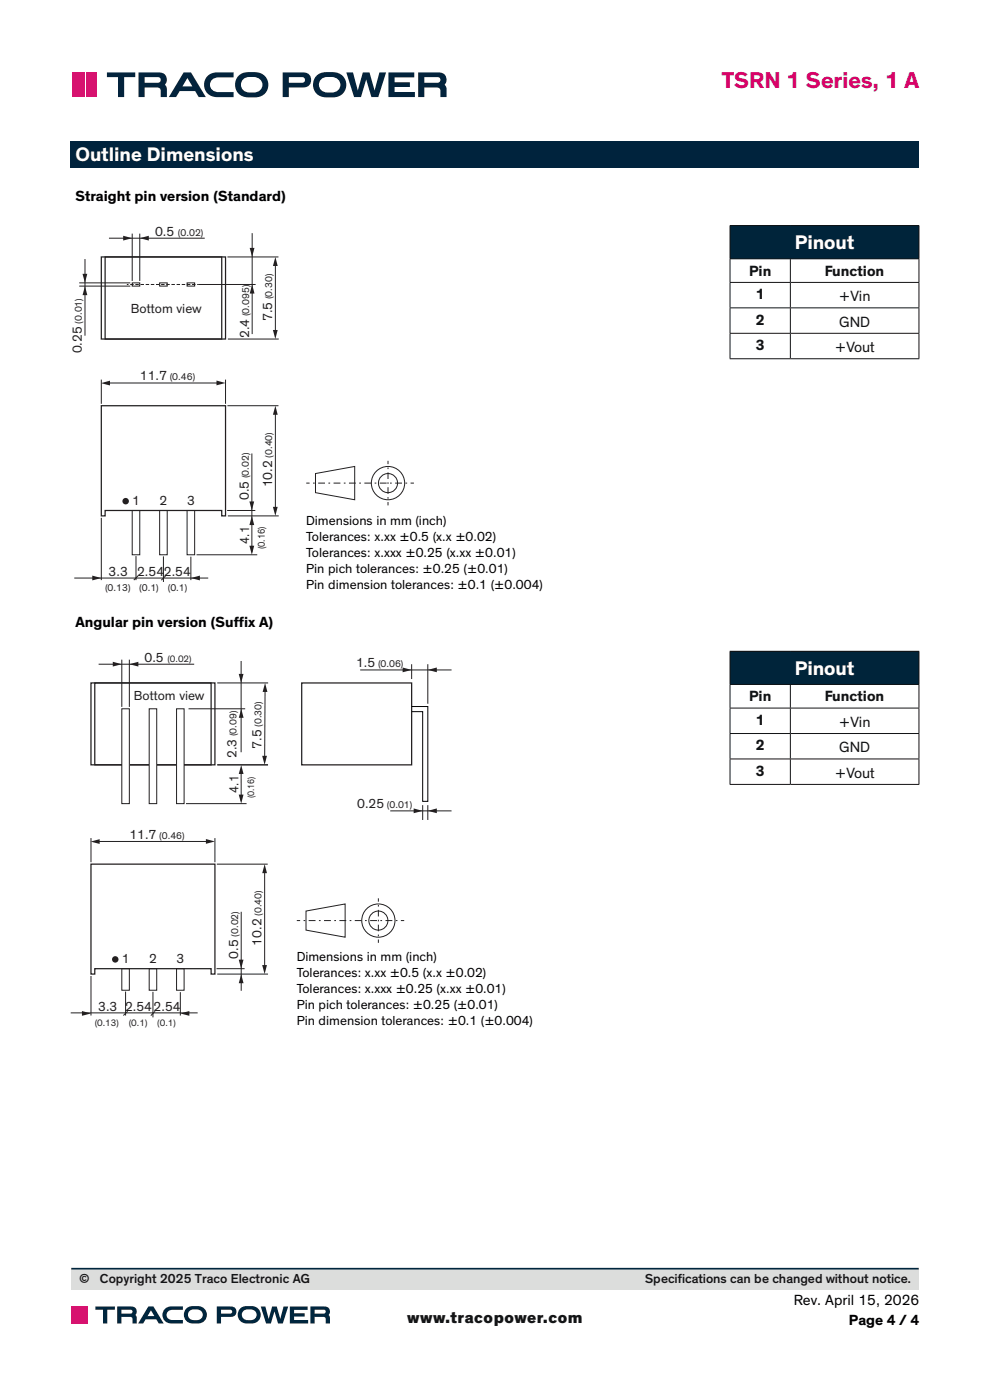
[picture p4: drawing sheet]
<svg xmlns="http://www.w3.org/2000/svg" width="210mm" height="297mm" viewBox="0 0 210 297" stroke-linecap="round" stroke-linejoin="round" font-family="sans-serif">
<path d="M15 30h180v5.7h-180z" fill="#00233d"/>
<path d="M21.5 54.5h26.3v17.4h-26.3zM22.3 54.5h24.7v17.4h-24.7zM21.5 86.1h26.3v23.3h-.8v-1.1h-24.7v1.1h-.8z" fill="none" stroke="#231f20" stroke-width=".27"/>
<path d="M28 60h1.6v.7h-1.6zM33.9 60h1.6v.7h-1.6zM39.7 60h1.6v.7h-1.6zM28 108.3h1.6v9.4h-1.6zM33.9 108.3h1.6v9.4h-1.6zM39.7 108.3h1.6v9.4h-1.6z" fill="none" stroke="#231f20" stroke-width=".21"/>
<path d="M52.9 115.8h1l-.5 1.9z" fill="#231f20"/>
<path d="M48.2 86.1h10.9M41.7 117.7h12.9M48.3 109.4h10.8" fill="none" stroke="#231f20" stroke-width=".21"/>
<g fill="#231f20">
<path d="M57.9 107.5h1l-.5 1.9z"/>
<path d="M58.4 86.1l.5 1.9h-1z"/>
</g>
<path d="M53.4 96.2v21M58.4 87.5v21.1M48.2 108.3h6" fill="none" stroke="#231f20" stroke-width=".21"/>
<g fill="#231f20">
<path d="M53.4 109.5l.5 1.9h-1z"/>
<path d="M52.9 106.4h1l-.5 1.9z"/>
<path d="M40.5 122.6l1.9-.5v1z"/>
</g>
<path d="M21.5 109.8v13.3M28.8 118v5.1M34.7 118v5.5M40.5 118.1v5M15.8 122.6h28.4M29.3 122.2l-.9 .9M35.1 122.2l-.9 .9" fill="none" stroke="#231f20" stroke-width=".21"/>
<path d="M19.6 122.1l1.9 .5-1.9 .5z" fill="#231f20"/>
<path d="M21.5 80.5v5.2" fill="none" stroke="#231f20" stroke-width=".21"/>
<g fill="#231f20">
<path d="M45.9 80.7l1.9 .6-1.9 .4z"/>
<path d="M21.4 81.3l1.9-.5v1z"/>
</g>
<path d="M48.2 54.5h10.9M48.3 71.9h10.8M22.6 81.3h23.6M47.8 80.5v5.2" fill="none" stroke="#231f20" stroke-width=".21"/>
<g fill="#231f20">
<path d="M57.9 70h1l-.5 1.9z"/>
<path d="M58.4 54.5l.5 1.9h-1z"/>
</g>
<path d="M53.5 49.5v21.4M58.4 55.9v15.3M42.2 60.4h12" fill="none" stroke="#231f20" stroke-width=".21"/>
<g fill="#231f20">
<path d="M53.5 60.4l.5 1.9h-1z"/>
<path d="M53 52.6h1l-.5 1.9z"/>
</g>
<path d="M18 55v16.2M28 49.6v10M29.6 49.6v10M16.8 60h10.8M16.8 60.7h10.8" fill="none" stroke="#231f20" stroke-width=".21"/>
<g fill="#231f20">
<path d="M18 60.7l.5 1.9h-1z"/>
<path d="M17.5 58.1h1l-.5 1.9z"/>
<path d="M29.6 50.5l2-.5v1z"/>
</g>
<path d="M23.1 50.5h20.3" fill="none" stroke="#231f20" stroke-width=".21"/>
<g fill="#231f20">
<path d="M26.1 50l1.9 .5-1.9 .5z"/>
<circle cx="26.7" cy="106.3" r=".69"/>
</g>
<g fill="none" stroke="#231f20" stroke-width=".21">
<path d="M26.9 60.4h.4M41.8 60.4h.4M82.3 97.8v.7M65 102.5h.7M66.9 100.5l8.3-1.5v7l-8.3-1.5zM82.3 106.5v.7M87.1 102.5h.7"/>
<circle cx="82.3" cy="102.5" r="3.5"/>
<circle cx="82.3" cy="102.5" r="2.03"/>
</g>
<path d="M27.6 60.4h14" fill="none" stroke="#231f20" stroke-width=".21" stroke-dasharray=".7 .4" stroke-linecap="butt"/>
<path d="M66.4 102.5h.7" fill="none" stroke="#231f20" stroke-width=".21" stroke-dasharray=".4 .7" stroke-linecap="butt"/>
<path d="M67.5 102.5h19.2" fill="none" stroke="#231f20" stroke-width=".21" stroke-dasharray="1.5 .7 .4 .7" stroke-linecap="butt"/>
<path d="M82.3 105.8v-.7" fill="none" stroke="#231f20" stroke-width=".21" stroke-dasharray=".3 .7" stroke-linecap="butt"/>
<path d="M82.3 104.8v-6" fill="none" stroke="#231f20" stroke-width=".21" stroke-dasharray="1.4 .7 .3 .7" stroke-linecap="butt"/>
<path d="M154.9 47.9h40v7h-40z" fill="#00243a"/>
<g fill="none" stroke="#101315" stroke-width=".21">
<path d="M154.8 47.9h40.2M154.8 54.9h40.2M154.8 59.9h40.2M154.9 47.9v6.9M154.9 55v4.8M154.9 60v5.2M167.7 55v4.8M167.7 60v5.2M194.9 47.9v6.9M194.9 55v4.8M194.9 60v5.2M154.8 65.3h40.2"/>
<path d="M154.8 70.7h40.2M154.8 76.1h40.2M154.9 65.4v5.2M154.9 70.8v5.2M167.7 65.4v5.2M167.7 70.8v5.2M194.9 65.4v5.2M194.9 70.8v5.2"/>
</g>
<path d="M19.3 144.9h26.3v17.4h-26.3zM20.1 144.9h24.7v17.4h-24.7zM19.3 183.3h26.3v23.3h-.8v-1.1h-24.7v1.1h-.8z" fill="none" stroke="#231f20" stroke-width=".26"/>
<path d="M25.8 205.5h1.6v4.6h-1.6zM31.6 205.5h1.6v4.6h-1.6zM37.5 205.5h1.6v4.6h-1.6z" fill="none" stroke="#231f20" stroke-width=".21"/>
<path d="M25.8 150.4h1.6v20.1h-1.6z" fill="#fff"/>
<path d="M25.8 150.4h1.6v20.1h-1.6z" fill="none" stroke="#231f20" stroke-width=".21"/>
<path d="M31.6 150.4h1.6v20.1h-1.6z" fill="#fff"/>
<path d="M31.6 150.4h1.6v20.1h-1.6z" fill="none" stroke="#231f20" stroke-width=".21"/>
<path d="M37.5 150.4h1.6v20.1h-1.6z" fill="#fff"/>
<path d="M37.5 150.4h1.6v20.1h-1.6zM46 183.3h10.8M46.1 206.6h10.8" fill="none" stroke="#231f20" stroke-width=".21"/>
<g fill="#231f20">
<path d="M55.6 204.7h1l-.5 1.9z"/>
<path d="M56.1 183.3l.5 1.9h-1z"/>
</g>
<path d="M51.2 193.4v16.8M56.1 184.8v21M45.9 205.5h6" fill="none" stroke="#231f20" stroke-width=".21"/>
<g fill="#231f20">
<path d="M51.2 206.7l.5 1.9h-1.1z"/>
<path d="M50.6 203.6h1.1l-.5 1.9z"/>
<path d="M38.3 215l1.9-.5v1z"/>
</g>
<path d="M15 214.9h26.9M19.3 207v8.4M26.6 210.4v5M27.1 214.5l-.9 .9M32.4 210.4v5.4M32.9 214.5l-.9 1M38.3 210.5v4.9" fill="none" stroke="#231f20" stroke-width=".21"/>
<path d="M17.4 214.5l1.9 .5-1.9 .5z" fill="#231f20"/>
<path d="M19.3 177.8v5.1" fill="none" stroke="#231f20" stroke-width=".21"/>
<g fill="#231f20">
<path d="M43.7 178l1.9 .5-1.9 .5z"/>
<path d="M19.2 178.5l1.9-.5v1z"/>
</g>
<path d="M46.1 144.9h10.8M20.4 178.5h23.5M45.6 177.8v5.1M46.1 162.3h10.8" fill="none" stroke="#231f20" stroke-width=".21"/>
<g fill="#231f20">
<path d="M55.6 160.3h1l-.5 2z"/>
<path d="M56.2 144.9l.5 1.9h-1z"/>
</g>
<path d="M40 150.4h12M51.1 140.2v19.4M56.2 146.3l-.1 15.2" fill="none" stroke="#231f20" stroke-width=".21"/>
<g fill="#231f20">
<path d="M51.2 150.4l.5 1.9h-1z"/>
<path d="M50.6 143h1.1l-.5 1.9z"/>
</g>
<path d="M25.8 139.9v10.1M27.4 139.9v10.1" fill="none" stroke="#231f20" stroke-width=".21"/>
<path d="M27.4 140.9l2-.5v1z" fill="#231f20"/>
<path d="M20.9 140.9h20.3" fill="none" stroke="#231f20" stroke-width=".21"/>
<g fill="#231f20">
<path d="M23.9 140.4l1.9 .5-1.9 .5z"/>
<path d="M50.6 168.6h1.1l-.5 1.9z"/>
<circle cx="24.4" cy="203.5" r=".69"/>
</g>
<path d="M39.5 170.5h12.8M46.1 162.3h10.8M51.1 163.6l.1 6.4" fill="none" stroke="#231f20" stroke-width=".21"/>
<path d="M51.2 162.3l.5 1.9h-1.1z" fill="#231f20"/>
<path d="M82.8 172h13M89.7 170.8v3.2M90.7 170.8v3.2" fill="none" stroke="#231f20" stroke-width=".21"/>
<g fill="#231f20">
<path d="M87.7 171.5l2 .5-2 .5z"/>
<path d="M90.7 172l2-.5v1z"/>
</g>
<path d="M64 144.9h23.3v17.4h-23.3z" fill="none" stroke="#231f20" stroke-width=".26"/>
<path d="M87.3 149.9h3.4v20.1h-1v-19h-2.4" fill="none" stroke="#000" stroke-width=".21"/>
<path d="M76.4 142.1h19.4M87.3 140.9v3.2M90.7 140.9v8.4" fill="none" stroke="#231f20" stroke-width=".21"/>
<g fill="#231f20">
<path d="M85.4 141.6l1.9 .5-1.9 .5z"/>
<path d="M90.7 142.1l2-.5v1z"/>
</g>
<g fill="none" stroke="#231f20" stroke-width=".21">
<path d="M63 195.3h.7M64.9 193.3l8.3-1.5v7l-8.3-1.5zM80.3 190.6v.7M80.3 199.3v.7M85 195.3h.7"/>
<circle cx="80.3" cy="195.3" r="3.5"/>
<circle cx="80.3" cy="195.3" r="2.02"/>
</g>
<path d="M64.4 195.3h.7" fill="none" stroke="#231f20" stroke-width=".21" stroke-dasharray=".4 .7" stroke-linecap="butt"/>
<path d="M65.5 195.3h19.2" fill="none" stroke="#231f20" stroke-width=".21" stroke-dasharray="1.4 .7 .4 .7" stroke-linecap="butt"/>
<path d="M80.3 198.6v-.7" fill="none" stroke="#231f20" stroke-width=".21" stroke-dasharray=".3 .7" stroke-linecap="butt"/>
<path d="M80.3 197.6v-6" fill="none" stroke="#231f20" stroke-width=".21" stroke-dasharray="1.4 .7 .3 .7" stroke-linecap="butt"/>
<path d="M154.9 138.2h40v7h-40z" fill="#00243a"/>
<g fill="none" stroke="#101315" stroke-width=".21">
<path d="M154.8 138.2h40.2M154.9 138.2v6.9M194.9 138.2v6.9M154.8 145.2h40.2M154.8 150.2h40.2M154.8 155.6h40.2M154.9 145.3v4.8M154.9 150.3v5.2M154.9 155.7v5.2M167.7 145.3v4.8M167.7 150.3v5.2M167.7 155.7v5.2"/>
<path d="M194.9 145.3v4.8M194.9 150.3v5.2M194.9 155.7v5.2M154.8 161h40.2M154.8 166.4h40.2M154.9 161.1v5.2M167.7 161.1v5.2M194.9 161.1v5.2"/>
</g>
<g fill="#03233c">
<path d="M82.4 15.4h5.5v1h-4.2v1.1h3.3v1h-3.3v1h4.3v1.1h-5.6z"/>
<path d="M44.2 16a6.7 6.7 0 0 1 4-.6h1.4v1h-3.2a1.59 1.59 0 0 0-1.9 1.6 1.59 1.59 0 0 0 1.9 1.5h3.2v1.1h-3.5a2.64 2.64 0 0 1-2.6-1.6 2.64 2.64 0 0 1 .7-3z"/>
<path d="M22.7 15.4h6v1h-2.4v4.2h-1.3v-4.2h-2.3z"/>
<path d="M73.5 15.4h1.4l1 3.8 1.1-3.8h1.4l1.1 3.8 1-3.8h1.4l-1.7 5.2h-1.4l-1.1-3.7-1.1 3.7h-1.5z"/>
<path d="M39.8 16.5l1 1.8h-2.1zM38.9 15.4l-3.1 5.2h1.6l.7-1.3h3.3l.7 1.3h1.6l-3.2-5.2z"/>
<path d="M51.6 16.8a3 3 0 0 1 3.8 .4 1.69 1.69 0 0 1-.1 1.8 1.69 1.69 0 0 1-1.8 .6 1.8 1.8 0 0 1-1.9-.4 1.8 1.8 0 0 1-.3-2zM50.7 15.9a2.71 2.71 0 0 0-.6 3.1 2.71 2.71 0 0 0 2.6 1.7 3.9 3.9 0 0 0 3.7-1.1 2.7 2.7 0 0 0 .2-2.9 2.7 2.7 0 0 0-2.5-1.4 4.3 4.3 0 0 0-3.4 .6z"/>
<path d="M68.1 16.8a3 3 0 0 1 3.9 .4 1.69 1.69 0 0 1-.2 1.8 1.69 1.69 0 0 1-1.7 .6 1.8 1.8 0 0 1-1.9-.4 1.8 1.8 0 0 1-.4-2zM67.3 15.9a2.71 2.71 0 0 0-.7 3.1 2.71 2.71 0 0 0 2.6 1.7 3.9 3.9 0 0 0 3.7-1.1 2.7 2.7 0 0 0 .3-2.9 2.7 2.7 0 0 0-2.5-1.4 4.3 4.3 0 0 0-3.4 .6z"/>
</g>
<g fill="#03233c">
<path d="M61.3 16.4h2.8a.6 .6 0 0 1 .6 .6 .6 .6 0 0 1-.6 .6h-2.8zM60 15.4v5.2h1.3v-2h3a1.6 1.6 0 0 0 1.7-1.6 1.6 1.6 0 0 0-1.7-1.6z" fill-rule="evenodd"/>
<path d="M90 16.4h2.8a.6 .6 0 0 1 .6 .6 .6 .6 0 0 1-.6 .6h-2.8zM88.7 15.4v5.2h1.3v-2h2.6a.78 .78 0 0 1 .8 1v1h1.3v-2.1l-.4-.5a1.55 1.55 0 0 0 .3-1.8 1.55 1.55 0 0 0-1.6-.8z" fill-rule="evenodd"/>
<path d="M30.7 16.4h2.8a.6 .6 0 0 1 .6 .6 .6 .6 0 0 1-.6 .6h-2.8zM29.4 15.4v5.2h1.3v-2h2.6a.78 .78 0 0 1 .8 1v1h1.3l-.1-2.1-.3-.5a1.55 1.55 0 0 0 .2-1.8 1.55 1.55 0 0 0-1.5-.8z" fill-rule="evenodd"/>
</g>
<g fill="#d21a71">
<path d="M15.3 15.4h2.1v5.2h-2.1z"/>
<path d="M18.2 15.4h2.2v5.2h-2.2z"/>
</g>
<path d="M17.8 15.4v5.2" fill="none" stroke="#d21a71" stroke-width=".29"/>
<path d="M15.1 269.1h179.8v4.5h-179.8z" fill="#dcdddc"/>
<path d="M15.1 269.1h179.8" fill="none" stroke="#00263e" stroke-width=".35"/>
<g fill="#00263e">
<path d="M61.5 277.2h3.8v.7h-2.9v.7h2.2v.7h-2.2v.7h3v.8h-3.9z"/>
<path d="M34.9 277.7a4.6 4.6 0 0 1 3.3-.6h.6v.8h-2.2a1.1 1.1 0 0 0-1.3 1.1 1.1 1.1 0 0 0 1.3 1h2.2v.8h-2.4a1.82 1.82 0 0 1-1.8-1.1 1.82 1.82 0 0 1 .3-2z"/>
<path d="M20.2 277.2h4.2v.6h-1.6v3h-.9v-3h-1.7z"/>
<path d="M55.3 277.2h1l.7 2.6 .7-2.6h1l.7 2.6 .8-2.6h.9l-1.1 3.6h-1l-.8-2.6-.7 2.6h-1.1z"/>
<path d="M32 278l.7 1.2h-1.4zM31.5 277.2l-2.2 3.6h1.1l.5-.9h2.3l.5 .9h1l-2.1-3.6z"/>
<path d="M40.3 278a2.03 2.03 0 0 1 2.7 .6 1.32 1.32 0 0 1-1.8 1.5 1.15 1.15 0 0 1-1.2-.7 1.15 1.15 0 0 1 .3-1.4zM39.5 277.6a1.87 1.87 0 0 0-.3 2.1 1.87 1.87 0 0 0 1.8 1.1 2.5 2.5 0 0 0 2.7-1 1.86 1.86 0 0 0-1.7-2.7 2.72 2.72 0 0 0-2.5 .5z"/>
<path d="M51.7 278a2.03 2.03 0 0 1 2.7 .6 1.32 1.32 0 0 1-1.8 1.5 1.15 1.15 0 0 1-1.2-.7 1.15 1.15 0 0 1 .3-1.4zM50.9 277.6a1.87 1.87 0 0 0-.3 2.1 1.87 1.87 0 0 0 1.8 1.1 2.5 2.5 0 0 0 2.7-1 1.86 1.86 0 0 0-1.7-2.7 2.72 2.72 0 0 0-2.5 .5z"/>
</g>
<g fill="#00263e">
<path d="M46.9 277.8l2.2 .1a.42 .42 0 0 1 .1 .5 .42 .42 0 0 1-.4 .3h-1.9zM46 277.2v3.6h.9v-1.4h2.1a1.1 1.1 0 0 0 1.2-1.1 1.1 1.1 0 0 0-1.2-1.1z" fill-rule="evenodd"/>
<path d="M66.7 277.8l2.2 .1a.43 .43 0 0 1 .2 .5 .43 .43 0 0 1-.4 .3h-2zM65.8 277.2v3.6h.9v-1.4h2.2l.2 .5v.9h.9v-1.2l-.3-.6a1.07 1.07 0 0 0 .2-1.2 1.07 1.07 0 0 0-1.1-.6z" fill-rule="evenodd"/>
<path d="M25.8 277.8l2.1 .1a.43 .43 0 0 1 .2 .5 .43 .43 0 0 1-.4 .3h-1.9zM24.9 277.2v3.6h.9v-1.4h2.1l.2 .5v.9h.9v-1.2l-.3-.6a1.07 1.07 0 0 0 .2-1.2 1.07 1.07 0 0 0-1.1-.6z" fill-rule="evenodd"/>
</g>
<g fill="#d61871">
<path d="M15.1 277.2h1.5v3.6h-1.5z"/>
<path d="M17.2 277.2h1.5v3.6h-1.5z"/>
</g>
<path d="M16.9 277.2v3.6" fill="none" stroke="#d61871" stroke-width=".21"/>
<text font-size="4.9" fill="#d80368" x="153.1" y="18.7">TSRN 1 Series, 1 A</text>
<g font-size="4.3" fill="#fff">
<text x="168.6" y="52.8">Pinout</text>
<text x="168.6" y="143.1">Pinout</text>
</g>
<text font-size="4.2" fill="#fff" x="16" y="34.2">Outline Dimensions</text>
<text font-size="3.5" fill="#121517" x="86.4" y="280.8">www.tracopower.com</text>
<g font-size="3.2">
<text x="16" y="42.7">Straight pin version (Standard)</text>
<text x="16" y="133">Angular pin version (Suffix A)</text>
<text x="168.4" y="276.9">Rev. April 15, 2026</text>
<text x="180.1" y="281.1">Page 4 / 4</text>
</g>
<g font-size="3.2" fill="#101315">
<text x="158.9" y="58.5">Pin</text>
<text x="175" y="58.5">Function</text>
<text x="160.3" y="63.5">1</text>
<text x="177.9" y="63.9">+Vin</text>
<text x="160.3" y="68.9">2</text>
<text x="178" y="69.3">GND</text>
<text x="160.3" y="74.3">3</text>
<text x="177.1" y="74.7">+Vout</text>
<text x="158.9" y="148.8">Pin</text>
<text x="175" y="148.8">Function</text>
<text x="160.3" y="153.8">1</text>
<text x="177.9" y="154.2">+Vin</text>
<text x="160.3" y="159.2">2</text>
<text x="178" y="159.6">GND</text>
<text x="160.3" y="164.6">3</text>
<text x="177.1" y="165">+Vout</text>
</g>
<g font-size="2.8" fill="#231f20">
<text x="32.9" y="50.1">0.5</text>
<text x="27.8" y="66.4">Bottom view</text>
<text x="52.8" y="71.8" transform="rotate(-90 52.8 71.8)">2.4</text>
<text x="57.7" y="68.2" transform="rotate(-90 57.7 68.2)">7.5</text>
<text x="17.4" y="75" transform="rotate(-90 17.4 75)">0.25</text>
<text x="29.7" y="80.6">11.7</text>
<text x="28" y="107.1">1</text>
<text x="33.9" y="107.1">2</text>
<text x="39.7" y="107.1">3</text>
<text x="52.8" y="106.1" transform="rotate(-90 52.8 106.1)">0.5</text>
<text x="57.7" y="103.4" transform="rotate(-90 57.7 103.4)">10.2</text>
<text x="52.9" y="115.3" transform="rotate(-90 52.9 115.3)">4.1</text>
<text x="23" y="122.2">3.3</text>
<text x="29.1" y="122.2">2.54</text>
<text x="34.8" y="122.2">2.54</text>
<text x="30.7" y="140.5">0.5</text>
<text x="75.5" y="141.5">1.5</text>
<text x="28.4" y="148.5">Bottom view</text>
<text x="50.2" y="160.8" transform="rotate(-90 50.2 160.8)">2.3</text>
<text x="55.4" y="158.9" transform="rotate(-90 55.4 158.9)">7.5</text>
<text x="50.6" y="168.1" transform="rotate(-90 50.6 168.1)">4.1</text>
<text x="75.8" y="171.4">0.25</text>
<text x="27.5" y="177.9">11.7</text>
<text x="50.5" y="203.4" transform="rotate(-90 50.5 203.4)">0.5</text>
<text x="55.4" y="200.6" transform="rotate(-90 55.4 200.6)">10.2</text>
<text x="25.8" y="204.3">1</text>
<text x="31.6" y="204.3">2</text>
<text x="37.5" y="204.3">3</text>
<text x="20.8" y="214.5">3.3</text>
<text x="26.5" y="214.5">2.54</text>
<text x="32.6" y="214.5">2.54</text>
</g>
<g font-size="2.8" fill="#000001">
<text x="64.9" y="111.4">Dimensions in mm (inch)</text>
<text x="64.9" y="114.8">Tolerances: x.xx ±0.5 (x.x ±0.02)</text>
<text x="64.9" y="118.2">Tolerances: x.xxx ±0.25 (x.xx ±0.01)</text>
<text x="64.9" y="121.6">Pin pich tolerances: ±0.25 (±0.01)</text>
<text x="64.9" y="125">Pin dimension tolerances: ±0.1 (±0.004)</text>
<text x="62.9" y="203.8">Dimensions in mm (inch)</text>
<text x="62.9" y="207.2">Tolerances: x.xx ±0.5 (x.x ±0.02)</text>
<text x="62.9" y="210.6">Tolerances: x.xxx ±0.25 (x.xx ±0.01)</text>
<text x="62.9" y="214">Pin pich tolerances: ±0.25 (±0.01)</text>
<text x="62.9" y="217.4">Pin dimension tolerances: ±0.1 (±0.004)</text>
</g>
<g font-size="2.8" fill="#121517">
<text x="16.8" y="272.3">©</text>
<text x="21.2" y="272.3">Copyright 2025 Traco Electronic AG</text>
<text x="136.8" y="272.3">Specif</text>
<text x="143.8" y="272.3">ications can be changed without notice.</text>
</g>
<g font-size="2.1" fill="#231f20">
<text x="37.7" y="50.1">(0.02)</text>
<text x="57.7" y="63.5" transform="rotate(-90 57.7 63.5)">(0.30)</text>
<text x="17.4" y="68.7" transform="rotate(-90 17.4 68.7)">(0.01)</text>
<text x="52.8" y="67.1" transform="rotate(-90 52.8 67.1)">(0.095)</text>
<text x="36" y="80.6">(0.46)</text>
<text x="52.8" y="101.5" transform="rotate(-90 52.8 101.5)">(0.02)</text>
<text x="57.7" y="97.1" transform="rotate(-90 57.7 97.1)">(0.40)</text>
<text x="56.2" y="116.5" transform="rotate(-90 56.2 116.5)">(0.16)</text>
<text x="22.3" y="125.3">(0.13)</text>
<text x="29.5" y="125.3">(0.1)</text>
<text x="35.6" y="125.3">(0.1)</text>
<text x="80.2" y="141.5">(0.06)</text>
<text x="55.4" y="154.2" transform="rotate(-90 55.4 154.2)">(0.30)</text>
<text x="50.2" y="156.2" transform="rotate(-90 50.2 156.2)">(0.09)</text>
<text x="82.1" y="171.4">(0.01)</text>
<text x="33.8" y="177.9">(0.46)</text>
<text x="55.4" y="194.3" transform="rotate(-90 55.4 194.3)">(0.40)</text>
<text x="50.5" y="198.7" transform="rotate(-90 50.5 198.7)">(0.02)</text>
</g>
<g font-size="2" fill="#231f20">
<text x="35.5" y="140.5">(0.02)</text>
<text x="53.9" y="169.3" transform="rotate(-90 53.9 169.3)">(0.16)</text>
<text x="20.1" y="217.7">(0.13)</text>
<text x="27.3" y="217.7">(0.1)</text>
<text x="33.4" y="217.7">(0.1)</text>
</g>
</svg>
